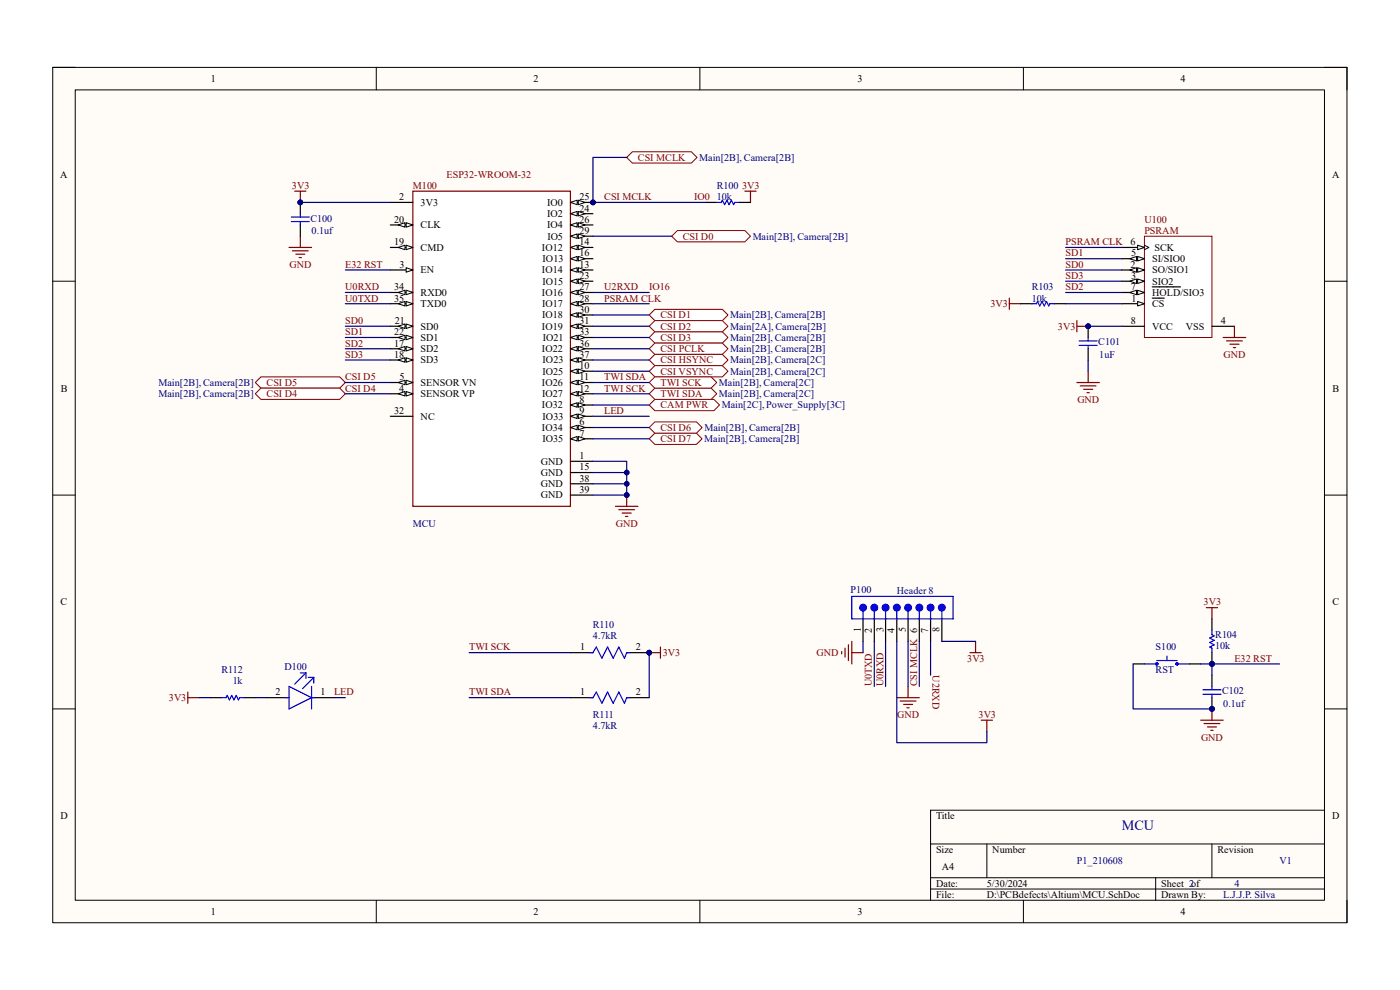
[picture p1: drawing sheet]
<svg xmlns="http://www.w3.org/2000/svg" width="297mm" height="210mm" viewBox="0 0 297 210" stroke-linecap="round" stroke-linejoin="round" font-family="sans-serif">
<path d="M11.2 14.3h274.6v181.4h-274.6z" fill-rule="evenodd" fill="#fffcf8"/>
<path d="M11.2 14.3h274.6v181.4h-274.6z" fill="none" stroke="#000" stroke-width=".21"/>
<path d="M16 19.1h265v171.9h-265z" fill-rule="evenodd" fill="#fffcf8"/>
<g fill="none" stroke="#000" stroke-width=".21">
<path d="M11.2 14.3h4.8M16 19.1h265v171.9h-265zM79.8 14.3v4.8M148.5 14.3v4.8M217.1 14.3v4.8M281 14.3h4.8v4.8M11.2 59.7h4.8M281 59.7h4.8M11.2 105h4.8M281 105h4.8M11.2 150.4h4.8M281 150.4h4.8"/>
<path d="M197.4 179h83.6M209.4 179v7.2M257.1 179v7.2M281 171.9h-83.6v19.1M79.8 191v4.7M148.5 191v4.7M197.4 186.2h83.6M197.4 188.6h83.6M217.1 191v4.7M245.2 186.2v4.8M285.8 191v4.7"/>
</g>
<path d="M242.8 50.1h14.3v21.5h-14.3z" fill-rule="evenodd" fill="#fff"/>
<path d="M242.8 50.1h14.3v21.5h-14.3z" fill="none" stroke="#800000" stroke-width=".21"/>
<path d="M238 64.4h4.8" fill="none" stroke="#000" stroke-width=".25"/>
<path d="M241.4 64l1.4 .4-1.4 .5z" fill="#f8fcff"/>
<path d="M241.4 64l1.4 .4-1.4 .5z" fill="none" stroke="#000" stroke-width=".21"/>
<path d="M238 57.3h4.8M244.5 63.2h2.5" fill="none" stroke="#000" stroke-width=".25"/>
<path d="M241.4 56.8l1.4 .5-1.4 .5z" fill="#f8fcff"/>
<path d="M241.4 56.8l1.4 .5-1.4 .5z" fill="none" stroke="#000" stroke-width=".21"/>
<path d="M239.7 57.3l1.4-.5v1z" fill="#f8fcff"/>
<path d="M239.7 57.3l1.4-.5v1z" fill="none" stroke="#000" stroke-width=".21"/>
<path d="M238 59.7h4.8" fill="none" stroke="#000" stroke-width=".25"/>
<path d="M241.4 59.2l1.4 .5-1.4 .4z" fill="#f8fcff"/>
<path d="M241.4 59.2l1.4 .5-1.4 .4z" fill="none" stroke="#000" stroke-width=".21"/>
<path d="M239.7 59.7l1.4-.5v.9z" fill="#f8fcff"/>
<path d="M239.7 59.7l1.4-.5v.9z" fill="none" stroke="#000" stroke-width=".21"/>
<path d="M238 54.9h4.8M257.1 69.2h4.8" fill="none" stroke="#000" stroke-width=".25"/>
<path d="M241.4 54.4l1.4 .5-1.4 .5z" fill="#f8fcff"/>
<path d="M241.4 54.4l1.4 .5-1.4 .5z" fill="none" stroke="#000" stroke-width=".21"/>
<path d="M239.7 54.9l1.4-.5v1z" fill="#f8fcff"/>
<path d="M239.7 54.9l1.4-.5v1z" fill="none" stroke="#000" stroke-width=".21"/>
<path d="M238 52.5h4.8" fill="none" stroke="#000" stroke-width=".25"/>
<path d="M241.4 52l1.4 .5-1.4 .5z" fill="#f8fcff"/>
<path d="M241.4 52l1.4 .5-1.4 .5zM242.8 52l.9 .5-.9 .5" fill="none" stroke="#000" stroke-width=".21"/>
<path d="M238 62.1h4.8" fill="none" stroke="#000" stroke-width=".25"/>
<path d="M241.4 61.6l1.4 .5-1.4 .4z" fill="#f8fcff"/>
<path d="M241.4 61.6l1.4 .5-1.4 .4z" fill="none" stroke="#000" stroke-width=".21"/>
<path d="M239.7 62.1l1.4-.5v.9z" fill="#f8fcff"/>
<path d="M239.7 62.1l1.4-.5v.9z" fill="none" stroke="#000" stroke-width=".21"/>
<path d="M238 69.2h4.8M244.5 60.9h5.9" fill="none" stroke="#000" stroke-width=".25"/>
<path d="M228.5 68v2.4M228.5 69.2h2.4" fill="none" stroke="#800000" stroke-width=".25"/>
<circle cx="230.8" cy="69.2" r=".48" fill="#000080"/>
<circle cx="230.8" cy="69.2" r=".48" fill="none" stroke="#000080" stroke-width=".21"/>
<g fill="none" stroke="#800000" stroke-width=".25">
<path d="M214.1 63.2v2.4M214.1 64.4h2.4M230.9 78.8v2.4M259.5 71.6h4.8M260.2 72.3h3.4M260.9 73h1.9M261.7 73.7h.4M261.9 69.2v2.4M228.5 81.2h4.7M229.2 81.9h3.3M229.9 82.6h1.9M230.6 83.3h.5"/>
<path d="M255.9 128.9h2.4M257.1 128.9v2.4M254.7 152.8h4.8M255.4 153.5h3.4M256.2 154.2h1.9M256.9 154.9h.5M257.1 150.4v2.4"/>
</g>
<circle cx="257.1" cy="150.4" r=".48" fill="#000080"/>
<circle cx="257.1" cy="150.4" r=".48" fill="none" stroke="#000080" stroke-width=".21"/>
<path d="M39.8 146.8v2.4M39.8 148h2.4" fill="none" stroke="#800000" stroke-width=".25"/>
<circle cx="125.8" cy="42.9" r=".48" fill="#000080"/>
<circle cx="125.8" cy="42.9" r=".48" fill="none" stroke="#000080" stroke-width=".21"/>
<path d="M87.6 40.6h33.4v66.8h-33.4z" fill-rule="evenodd" fill="#fff"/>
<path d="M87.6 40.6h33.4v66.8h-33.4z" fill="none" stroke="#800000" stroke-width=".25"/>
<path d="M82.8 42.9h4.8M82.8 81.1h4.8" fill="none" stroke="#000" stroke-width=".25"/>
<path d="M86.2 80.7l1.4 .4-1.4 .5z" fill="#f8fcff"/>
<path d="M86.2 80.7l1.4 .4-1.4 .5z" fill="none" stroke="#000" stroke-width=".21"/>
<path d="M84.5 81.1l1.4-.4v.9z" fill="#f8fcff"/>
<path d="M84.5 81.1l1.4-.4v.9z" fill="none" stroke="#000" stroke-width=".21"/>
<path d="M82.8 83.5h4.8" fill="none" stroke="#000" stroke-width=".25"/>
<path d="M86.2 83.1l1.4 .4-1.4 .5z" fill="#f8fcff"/>
<path d="M86.2 83.1l1.4 .4-1.4 .5z" fill="none" stroke="#000" stroke-width=".21"/>
<path d="M84.5 83.5l1.4-.4v.9z" fill="#f8fcff"/>
<path d="M84.5 83.5l1.4-.4v.9z" fill="none" stroke="#000" stroke-width=".21"/>
<path d="M121 42.9h4.8" fill="none" stroke="#000" stroke-width=".25"/>
<path d="M121 42.9l1.4-.4v.9z" fill="#f8fcff"/>
<path d="M121 42.9l1.4-.4v.9z" fill="none" stroke="#000" stroke-width=".21"/>
<path d="M122.7 42.5l1.4 .4-1.4 .5z" fill="#f8fcff"/>
<path d="M122.7 42.5l1.4 .4-1.4 .5z" fill="none" stroke="#000" stroke-width=".21"/>
<circle cx="125.8" cy="42.9" r=".48" fill="#000080"/>
<circle cx="125.8" cy="42.9" r=".48" fill="none" stroke="#000080" stroke-width=".21"/>
<path d="M121 45.3h4.8" fill="none" stroke="#000" stroke-width=".25"/>
<path d="M121 45.3l1.4-.4v.9z" fill="#f8fcff"/>
<path d="M121 45.3l1.4-.4v.9z" fill="none" stroke="#000" stroke-width=".21"/>
<path d="M122.7 44.9l1.4 .4-1.4 .5z" fill="#f8fcff"/>
<path d="M122.7 44.9l1.4 .4-1.4 .5z" fill="none" stroke="#000" stroke-width=".21"/>
<path d="M121 47.7h4.8" fill="none" stroke="#000" stroke-width=".25"/>
<path d="M121 47.7l1.4-.5v1z" fill="#f8fcff"/>
<path d="M121 47.7l1.4-.5v1z" fill="none" stroke="#000" stroke-width=".21"/>
<path d="M122.7 47.2l1.4 .5-1.4 .5z" fill="#f8fcff"/>
<path d="M122.7 47.2l1.4 .5-1.4 .5z" fill="none" stroke="#000" stroke-width=".21"/>
<path d="M121 50.1h4.8" fill="none" stroke="#000" stroke-width=".25"/>
<path d="M121 50.1l1.4-.5v1z" fill="#f8fcff"/>
<path d="M121 50.1l1.4-.5v1z" fill="none" stroke="#000" stroke-width=".21"/>
<path d="M122.7 49.6l1.4 .5-1.4 .5z" fill="#f8fcff"/>
<path d="M122.7 49.6l1.4 .5-1.4 .5z" fill="none" stroke="#000" stroke-width=".21"/>
<path d="M121 52.5h4.8" fill="none" stroke="#000" stroke-width=".25"/>
<path d="M121 52.5l1.4-.5v1z" fill="#f8fcff"/>
<path d="M121 52.5l1.4-.5v1z" fill="none" stroke="#000" stroke-width=".21"/>
<path d="M122.7 52l1.4 .5-1.4 .5z" fill="#f8fcff"/>
<path d="M122.7 52l1.4 .5-1.4 .5z" fill="none" stroke="#000" stroke-width=".21"/>
<path d="M121 54.9h4.8" fill="none" stroke="#000" stroke-width=".25"/>
<path d="M121 54.9l1.4-.5v1z" fill="#f8fcff"/>
<path d="M121 54.9l1.4-.5v1z" fill="none" stroke="#000" stroke-width=".21"/>
<path d="M122.7 54.4l1.4 .5-1.4 .5z" fill="#f8fcff"/>
<path d="M122.7 54.4l1.4 .5-1.4 .5z" fill="none" stroke="#000" stroke-width=".21"/>
<path d="M121 57.3h4.8" fill="none" stroke="#000" stroke-width=".25"/>
<path d="M121 57.3l1.4-.5v.9z" fill="#f8fcff"/>
<path d="M121 57.3l1.4-.5v.9z" fill="none" stroke="#000" stroke-width=".21"/>
<path d="M122.7 56.8l1.4 .5-1.4 .4z" fill="#f8fcff"/>
<path d="M122.7 56.8l1.4 .5-1.4 .4z" fill="none" stroke="#000" stroke-width=".21"/>
<path d="M121 59.7h4.8" fill="none" stroke="#000" stroke-width=".25"/>
<path d="M121 59.7l1.4-.5v.9z" fill="#f8fcff"/>
<path d="M121 59.7l1.4-.5v.9z" fill="none" stroke="#000" stroke-width=".21"/>
<path d="M122.7 59.2l1.4 .5-1.4 .4z" fill="#f8fcff"/>
<path d="M122.7 59.2l1.4 .5-1.4 .4z" fill="none" stroke="#000" stroke-width=".21"/>
<path d="M121 62h4.8" fill="none" stroke="#000" stroke-width=".25"/>
<path d="M121 62l1.4-.4v.9z" fill="#f8fcff"/>
<path d="M121 62l1.4-.4v.9z" fill="none" stroke="#000" stroke-width=".21"/>
<path d="M122.7 61.6l1.4 .4-1.4 .5z" fill="#f8fcff"/>
<path d="M122.7 61.6l1.4 .4-1.4 .5z" fill="none" stroke="#000" stroke-width=".21"/>
<path d="M121 64.4h4.8" fill="none" stroke="#000" stroke-width=".25"/>
<path d="M121 64.4l1.4-.4v.9z" fill="#f8fcff"/>
<path d="M121 64.4l1.4-.4v.9z" fill="none" stroke="#000" stroke-width=".21"/>
<path d="M122.7 64l1.4 .4-1.4 .5z" fill="#f8fcff"/>
<path d="M122.7 64l1.4 .4-1.4 .5z" fill="none" stroke="#000" stroke-width=".21"/>
<path d="M121 66.8h4.8" fill="none" stroke="#000" stroke-width=".25"/>
<path d="M121 66.8l1.4-.5v1z" fill="#f8fcff"/>
<path d="M121 66.8l1.4-.5v1z" fill="none" stroke="#000" stroke-width=".21"/>
<path d="M122.7 66.3l1.4 .5-1.4 .5z" fill="#f8fcff"/>
<path d="M122.7 66.3l1.4 .5-1.4 .5z" fill="none" stroke="#000" stroke-width=".21"/>
<path d="M121 69.2h4.8" fill="none" stroke="#000" stroke-width=".25"/>
<path d="M121 69.2l1.4-.5v1z" fill="#f8fcff"/>
<path d="M121 69.2l1.4-.5v1z" fill="none" stroke="#000" stroke-width=".21"/>
<path d="M122.7 68.7l1.4 .5-1.4 .5z" fill="#f8fcff"/>
<path d="M122.7 68.7l1.4 .5-1.4 .5z" fill="none" stroke="#000" stroke-width=".21"/>
<path d="M121 71.6h4.8" fill="none" stroke="#000" stroke-width=".25"/>
<path d="M121 71.6l1.4-.5v1z" fill="#f8fcff"/>
<path d="M121 71.6l1.4-.5v1z" fill="none" stroke="#000" stroke-width=".21"/>
<path d="M122.7 71.1l1.4 .5-1.4 .5z" fill="#f8fcff"/>
<path d="M122.7 71.1l1.4 .5-1.4 .5z" fill="none" stroke="#000" stroke-width=".21"/>
<path d="M121 74h4.8" fill="none" stroke="#000" stroke-width=".25"/>
<path d="M121 74l1.4-.5v1z" fill="#f8fcff"/>
<path d="M121 74l1.4-.5v1z" fill="none" stroke="#000" stroke-width=".21"/>
<path d="M122.7 73.5l1.4 .5-1.4 .5z" fill="#f8fcff"/>
<path d="M122.7 73.5l1.4 .5-1.4 .5z" fill="none" stroke="#000" stroke-width=".21"/>
<path d="M121 76.4h4.8" fill="none" stroke="#000" stroke-width=".25"/>
<path d="M121 76.4l1.4-.5v.9z" fill="#f8fcff"/>
<path d="M121 76.4l1.4-.5v.9z" fill="none" stroke="#000" stroke-width=".21"/>
<path d="M122.7 75.9l1.4 .5-1.4 .4z" fill="#f8fcff"/>
<path d="M122.7 75.9l1.4 .5-1.4 .4z" fill="none" stroke="#000" stroke-width=".21"/>
<path d="M121 78.8h4.8" fill="none" stroke="#000" stroke-width=".25"/>
<path d="M121 78.8l1.4-.5v.9z" fill="#f8fcff"/>
<path d="M121 78.8l1.4-.5v.9z" fill="none" stroke="#000" stroke-width=".21"/>
<path d="M122.7 78.3l1.4 .5-1.4 .4z" fill="#f8fcff"/>
<path d="M122.7 78.3l1.4 .5-1.4 .4z" fill="none" stroke="#000" stroke-width=".21"/>
<path d="M121 81.1h4.8" fill="none" stroke="#000" stroke-width=".25"/>
<path d="M121 81.1l1.4-.4v.9z" fill="#f8fcff"/>
<path d="M121 81.1l1.4-.4v.9z" fill="none" stroke="#000" stroke-width=".21"/>
<path d="M122.7 80.7l1.4 .4-1.4 .5z" fill="#f8fcff"/>
<path d="M122.7 80.7l1.4 .4-1.4 .5z" fill="none" stroke="#000" stroke-width=".21"/>
<path d="M121 83.5h4.8" fill="none" stroke="#000" stroke-width=".25"/>
<path d="M121 83.5l1.4-.4v.9z" fill="#f8fcff"/>
<path d="M121 83.5l1.4-.4v.9z" fill="none" stroke="#000" stroke-width=".21"/>
<path d="M122.7 83.1l1.4 .4-1.4 .5z" fill="#f8fcff"/>
<path d="M122.7 83.1l1.4 .4-1.4 .5z" fill="none" stroke="#000" stroke-width=".21"/>
<path d="M121 85.9h4.8" fill="none" stroke="#000" stroke-width=".25"/>
<path d="M121 85.9l1.4-.5v1z" fill="#f8fcff"/>
<path d="M121 85.9l1.4-.5v1z" fill="none" stroke="#000" stroke-width=".21"/>
<path d="M122.7 85.4l1.4 .5-1.4 .5z" fill="#f8fcff"/>
<path d="M122.7 85.4l1.4 .5-1.4 .5z" fill="none" stroke="#000" stroke-width=".21"/>
<path d="M121 88.3h4.8" fill="none" stroke="#000" stroke-width=".25"/>
<path d="M121 88.3l1.4-.5v1z" fill="#f8fcff"/>
<path d="M121 88.3l1.4-.5v1z" fill="none" stroke="#000" stroke-width=".21"/>
<path d="M122.7 87.8l1.4 .5-1.4 .5z" fill="#f8fcff"/>
<path d="M122.7 87.8l1.4 .5-1.4 .5z" fill="none" stroke="#000" stroke-width=".21"/>
<path d="M121 90.7h4.8" fill="none" stroke="#000" stroke-width=".25"/>
<path d="M121 90.7l1.4-.5v1z" fill="#f8fcff"/>
<path d="M121 90.7l1.4-.5v1z" fill="none" stroke="#000" stroke-width=".21"/>
<path d="M122.7 90.2l1.4 .5-1.4 .5z" fill="#f8fcff"/>
<path d="M122.7 90.2l1.4 .5-1.4 .5z" fill="none" stroke="#000" stroke-width=".21"/>
<path d="M121 93.1h4.8" fill="none" stroke="#000" stroke-width=".25"/>
<path d="M121 93.1l1.4-.5v1z" fill="#f8fcff"/>
<path d="M121 93.1l1.4-.5v1z" fill="none" stroke="#000" stroke-width=".21"/>
<path d="M122.7 92.6l1.4 .5-1.4 .5z" fill="#f8fcff"/>
<path d="M122.7 92.6l1.4 .5-1.4 .5z" fill="none" stroke="#000" stroke-width=".21"/>
<path d="M82.8 47.7h4.8" fill="none" stroke="#000" stroke-width=".25"/>
<path d="M86.2 47.2l1.4 .5-1.4 .5z" fill="#f8fcff"/>
<path d="M86.2 47.2l1.4 .5-1.4 .5z" fill="none" stroke="#000" stroke-width=".21"/>
<path d="M84.5 47.7l1.4-.5v1z" fill="#f8fcff"/>
<path d="M84.5 47.7l1.4-.5v1z" fill="none" stroke="#000" stroke-width=".21"/>
<path d="M82.8 52.5h4.8" fill="none" stroke="#000" stroke-width=".25"/>
<path d="M86.2 52l1.4 .5-1.4 .5z" fill="#f8fcff"/>
<path d="M86.2 52l1.4 .5-1.4 .5z" fill="none" stroke="#000" stroke-width=".21"/>
<path d="M84.5 52.5l1.4-.5v1z" fill="#f8fcff"/>
<path d="M84.5 52.5l1.4-.5v1z" fill="none" stroke="#000" stroke-width=".21"/>
<path d="M82.8 57.3h4.8" fill="none" stroke="#000" stroke-width=".25"/>
<path d="M86.2 56.8l1.4 .5-1.4 .4z" fill="#f8fcff"/>
<path d="M86.2 56.8l1.4 .5-1.4 .4z" fill="none" stroke="#000" stroke-width=".21"/>
<path d="M82.8 62h4.8M82.8 88.3h4.8" fill="none" stroke="#000" stroke-width=".25"/>
<path d="M86.2 61.6l1.4 .4-1.4 .5z" fill="#f8fcff"/>
<path d="M86.2 61.6l1.4 .4-1.4 .5z" fill="none" stroke="#000" stroke-width=".21"/>
<path d="M84.5 62l1.4-.4v.9z" fill="#f8fcff"/>
<path d="M84.5 62l1.4-.4v.9z" fill="none" stroke="#000" stroke-width=".21"/>
<path d="M82.8 64.4h4.8" fill="none" stroke="#000" stroke-width=".25"/>
<path d="M86.2 64l1.4 .4-1.4 .5z" fill="#f8fcff"/>
<path d="M86.2 64l1.4 .4-1.4 .5z" fill="none" stroke="#000" stroke-width=".21"/>
<path d="M84.5 64.4l1.4-.4v.9z" fill="#f8fcff"/>
<path d="M84.5 64.4l1.4-.4v.9z" fill="none" stroke="#000" stroke-width=".21"/>
<path d="M82.8 69.2h4.8" fill="none" stroke="#000" stroke-width=".25"/>
<path d="M86.2 68.7l1.4 .5-1.4 .5z" fill="#f8fcff"/>
<path d="M86.2 68.7l1.4 .5-1.4 .5z" fill="none" stroke="#000" stroke-width=".21"/>
<path d="M84.5 69.2l1.4-.5v1z" fill="#f8fcff"/>
<path d="M84.5 69.2l1.4-.5v1z" fill="none" stroke="#000" stroke-width=".21"/>
<path d="M82.8 71.6h4.8" fill="none" stroke="#000" stroke-width=".25"/>
<path d="M86.2 71.1l1.4 .5-1.4 .5z" fill="#f8fcff"/>
<path d="M86.2 71.1l1.4 .5-1.4 .5z" fill="none" stroke="#000" stroke-width=".21"/>
<path d="M84.5 71.6l1.4-.5v1z" fill="#f8fcff"/>
<path d="M84.5 71.6l1.4-.5v1z" fill="none" stroke="#000" stroke-width=".21"/>
<path d="M82.8 74h4.8" fill="none" stroke="#000" stroke-width=".25"/>
<path d="M86.2 73.5l1.4 .5-1.4 .5z" fill="#f8fcff"/>
<path d="M86.2 73.5l1.4 .5-1.4 .5z" fill="none" stroke="#000" stroke-width=".21"/>
<path d="M84.5 74l1.4-.5v1z" fill="#f8fcff"/>
<path d="M84.5 74l1.4-.5v1z" fill="none" stroke="#000" stroke-width=".21"/>
<path d="M82.8 76.4h4.8" fill="none" stroke="#000" stroke-width=".25"/>
<path d="M86.2 75.9l1.4 .5-1.4 .4z" fill="#f8fcff"/>
<path d="M86.2 75.9l1.4 .5-1.4 .4z" fill="none" stroke="#000" stroke-width=".21"/>
<path d="M84.5 76.4l1.4-.5v.9z" fill="#f8fcff"/>
<path d="M84.5 76.4l1.4-.5v.9z" fill="none" stroke="#000" stroke-width=".21"/>
<path d="M121 97.9h4.8M121 100.2h4.8M121 102.6h4.8M121 105h4.8" fill="none" stroke="#000" stroke-width=".25"/>
<path d="M130.6 107.4h4.7M131.3 108.1h3.3M132 108.8h1.9M132.7 109.6h.5M133 105v2.4" fill="none" stroke="#800000" stroke-width=".25"/>
<circle cx="133" cy="105" r=".48" fill="#000080"/>
<circle cx="133" cy="105" r=".48" fill="none" stroke="#000080" stroke-width=".21"/>
<path d="M62.5 40.6h2.4M63.7 40.6v2.3" fill="none" stroke="#800000" stroke-width=".25"/>
<circle cx="63.7" cy="42.9" r=".48" fill="#000080"/>
<circle cx="63.7" cy="42.9" r=".48" fill="none" stroke="#000080" stroke-width=".21"/>
<path d="M61.3 52.5h4.8M62 53.2h3.4M62.8 53.9h1.9M63.5 54.6h.4M63.7 50.1v2.4M158 40.6h2.4M159.2 40.6v2.3" fill="none" stroke="#800000" stroke-width=".25"/>
<path d="M183.1 131.3v4.8M185.5 131.3v4.8" fill="none" stroke="#000" stroke-width=".25"/>
<path d="M185.5 129.6v1.7" fill="none" stroke="#00f" stroke-width=".25"/>
<circle cx="185.5" cy="128.9" r=".72" fill="#00f"/>
<g fill="none" stroke="#00f" stroke-width=".25">
<path d="M183.1 129.6v1.7M187.9 129.6v1.7"/>
<circle cx="185.5" cy="128.9" r=".72"/>
</g>
<path d="M187.9 131.3v4.8" fill="none" stroke="#000" stroke-width=".25"/>
<circle cx="187.9" cy="128.9" r=".72" fill="#00f"/>
<g fill="none" stroke="#00f" stroke-width=".25">
<path d="M190.3 129.6v1.7"/>
<circle cx="187.9" cy="128.9" r=".72"/>
</g>
<path d="M190.3 131.3v4.8" fill="none" stroke="#000" stroke-width=".25"/>
<circle cx="190.3" cy="128.9" r=".72" fill="#00f"/>
<g fill="none" stroke="#00f" stroke-width=".25">
<path d="M192.6 129.6v1.7"/>
<circle cx="190.3" cy="128.9" r=".72"/>
</g>
<path d="M192.6 131.3v4.8" fill="none" stroke="#000" stroke-width=".25"/>
<circle cx="192.6" cy="128.9" r=".72" fill="#00f"/>
<g fill="none" stroke="#00f" stroke-width=".25">
<path d="M195 129.6v1.7"/>
<circle cx="192.6" cy="128.9" r=".72"/>
</g>
<path d="M195 131.3v4.8" fill="none" stroke="#000" stroke-width=".25"/>
<circle cx="195" cy="128.9" r=".72" fill="#00f"/>
<g fill="none" stroke="#00f" stroke-width=".25">
<path d="M197.4 129.6v1.7"/>
<circle cx="195" cy="128.9" r=".72"/>
</g>
<path d="M197.4 131.3v4.8" fill="none" stroke="#000" stroke-width=".25"/>
<circle cx="197.4" cy="128.9" r=".72" fill="#00f"/>
<g fill="none" stroke="#00f" stroke-width=".25">
<path d="M199.8 129.6v1.7"/>
<circle cx="197.4" cy="128.9" r=".72"/>
</g>
<path d="M199.8 131.3v4.8" fill="none" stroke="#000" stroke-width=".25"/>
<circle cx="199.8" cy="128.9" r=".72" fill="#00f"/>
<g fill="none" stroke="#00f" stroke-width=".25">
<path d="M180.7 126.5h21.5v4.8h-21.5z"/>
<circle cx="199.8" cy="128.9" r=".72"/>
</g>
<circle cx="183.1" cy="128.9" r=".72" fill="#00f"/>
<circle cx="183.1" cy="128.9" r=".72" fill="none" stroke="#00f" stroke-width=".25"/>
<g fill="none" stroke="#800000" stroke-width=".25">
<path d="M178.6 138.2v.5M179.3 137.5v1.9M180 136.8v3.3M180.7 136.1v4.7M180.7 138.5h2.4M205.8 138.5h2.4M207 136.1v2.4M190.3 148h4.7M191 148.7h3.3M191.7 149.4h1.9M192.4 150.1h.5M192.6 145.6v2.4"/>
<path d="M208.2 152.8h2.4M209.4 152.8v2.4"/>
</g>
<path d="M54.2 81.1l1.2-1.1h16.7l1.2 1.1-1.2 1.2h-16.7z" fill-rule="evenodd" fill="#fff"/>
<path d="M54.2 81.1l1.2-1.1h16.7l1.2 1.1-1.2 1.2h-16.7z" fill="none" stroke="#800000" stroke-width=".21"/>
<path d="M54.2 83.5l1.2-1.2h16.7l1.2 1.2-1.2 1.2h-16.7z" fill-rule="evenodd" fill="#fff"/>
<path d="M54.2 83.5l1.2-1.2h16.7l1.2 1.2-1.2 1.2h-16.7z" fill="none" stroke="#800000" stroke-width=".21"/>
<path d="M137.7 66.8l1.2-1.2h14.3l1.2 1.2-1.2 1.2h-14.3z" fill-rule="evenodd" fill="#fff"/>
<path d="M137.7 66.8l1.2-1.2h14.3l1.2 1.2-1.2 1.2h-14.3z" fill="none" stroke="#800000" stroke-width=".21"/>
<path d="M138.9 68h14.3l1.2 1.2-1.2 1.2h-14.3l-1.2-1.2z" fill-rule="evenodd" fill="#fff"/>
<path d="M138.9 68h14.3l1.2 1.2-1.2 1.2h-14.3l-1.2-1.2z" fill="none" stroke="#800000" stroke-width=".21"/>
<path d="M138.9 70.4h14.3l1.2 1.2-1.2 1.2h-14.3l-1.2-1.2z" fill-rule="evenodd" fill="#fff"/>
<path d="M138.9 70.4h14.3l1.2 1.2-1.2 1.2h-14.3l-1.2-1.2z" fill="none" stroke="#800000" stroke-width=".21"/>
<path d="M138.9 72.8h14.3l1.2 1.2-1.2 1.2h-14.3l-1.2-1.2z" fill-rule="evenodd" fill="#fff"/>
<path d="M138.9 72.8h14.3l1.2 1.2-1.2 1.2h-14.3l-1.2-1.2z" fill="none" stroke="#800000" stroke-width=".21"/>
<path d="M137.7 76.4l1.2-1.2h14.3l1.2 1.2-1.2 1.2h-14.3z" fill-rule="evenodd" fill="#fff"/>
<path d="M137.7 76.4l1.2-1.2h14.3l1.2 1.2-1.2 1.2h-14.3z" fill="none" stroke="#800000" stroke-width=".21"/>
<path d="M137.7 78.8l1.2-1.2h14.3l1.2 1.2-1.2 1.2h-14.3z" fill-rule="evenodd" fill="#fff"/>
<path d="M137.7 78.8l1.2-1.2h14.3l1.2 1.2-1.2 1.2h-14.3z" fill="none" stroke="#800000" stroke-width=".21"/>
<path d="M138.9 91.9h8.8l1.2 1.2-1.2 1.2h-8.8l-1.2-1.2z" fill-rule="evenodd" fill="#fff"/>
<path d="M138.9 91.9h8.8l1.2 1.2-1.2 1.2h-8.8l-1.2-1.2z" fill="none" stroke="#800000" stroke-width=".21"/>
<path d="M137.7 90.7l1.2-1.2h8.9l1.1 1.2-1.1 1.2h-8.9z" fill-rule="evenodd" fill="#fff"/>
<path d="M137.7 90.7l1.2-1.2h8.9l1.1 1.2-1.1 1.2h-8.9z" fill="none" stroke="#800000" stroke-width=".21"/>
<path d="M138.9 84.7h12.6l1.1 1.2-1.1 1.2h-12.6l-1.2-1.2z" fill-rule="evenodd" fill="#fff"/>
<path d="M138.9 84.7h12.6l1.1 1.2-1.1 1.2h-12.6l-1.2-1.2z" fill="none" stroke="#800000" stroke-width=".21"/>
<path d="M134.1 32.2h12.6l1.2 1.2-1.2 1.2h-12.6l-1.1-1.2z" fill-rule="evenodd" fill="#fff"/>
<path d="M134.1 32.2h12.6l1.2 1.2-1.2 1.2h-12.6l-1.1-1.2z" fill="none" stroke="#800000" stroke-width=".21"/>
<path d="M142.5 50.1l1.2-1.2h14.3l1.2 1.2-1.2 1.2h-14.3z" fill-rule="evenodd" fill="#fff"/>
<path d="M142.5 50.1l1.2-1.2h14.3l1.2 1.2-1.2 1.2h-14.3z" fill="none" stroke="#800000" stroke-width=".21"/>
<path d="M138.9 82.3h12l1.2 1.2-1.2 1.2h-12l-1.2-1.2z" fill-rule="evenodd" fill="#fff"/>
<path d="M138.9 82.3h12l1.2 1.2-1.2 1.2h-12l-1.2-1.2z" fill="none" stroke="#800000" stroke-width=".21"/>
<path d="M137.7 138.5h2.4M140.1 137.3v2.3" fill="none" stroke="#800000" stroke-width=".25"/>
<circle cx="137.7" cy="138.4" r=".48" fill="#000080"/>
<circle cx="137.7" cy="138.4" r=".48" fill="none" stroke="#000080" stroke-width=".21"/>
<path d="M138.9 80h12l1.2 1.1-1.2 1.2h-12l-1.2-1.2z" fill-rule="evenodd" fill="#fff"/>
<path d="M138.9 80h12l1.2 1.1-1.2 1.2h-12l-1.2-1.2z" fill="none" stroke="#800000" stroke-width=".21"/>
<path d="M149.7 42.9h2.4M156.8 42.9h2.4" fill="none" stroke="#000" stroke-width=".25"/>
<path d="M152.1 42.9h.9l.2-.4 .5 .9 .5-.9 .5 .9 .5-.9 .4 .9 .3-.5h.9" fill="none" stroke="#00f" stroke-width=".25"/>
<circle cx="137.7" cy="138.4" r=".48" fill="#000080"/>
<circle cx="137.7" cy="138.4" r=".48" fill="none" stroke="#000080" stroke-width=".21"/>
<path d="M121 138.5h4.8M133 138.5h4.7" fill="none" stroke="#000" stroke-width=".25"/>
<circle cx="137.7" cy="138.4" r=".48" fill="#000080"/>
<circle cx="137.7" cy="138.4" r=".48" fill="none" stroke="#000080" stroke-width=".21"/>
<path d="M125.1 138.5h.7l.7-1.2 1.2 2.3 1.2-2.3 1.2 2.3 1.2-2.3 1.2 2.3 .5-1.1h.7M47 148h1l.2-.5 .5 1 .4-1 .5 1 .5-1 .5 1 .2-.5h1M125.1 148h.7l.7-1.2 1.2 2.4 1.2-2.4 1.2 2.4 1.2-2.4 1.2 2.4 .5-1.2h.7" fill="none" stroke="#00f" stroke-width=".25"/>
<path d="M44.6 148h2.4M51.8 148h2.4M121 148h4.8M133 148h4.7" fill="none" stroke="#000" stroke-width=".25"/>
<circle cx="257.1" cy="140.8" r=".48" fill="#000080"/>
<circle cx="257.1" cy="140.8" r=".48" fill="none" stroke="#000080" stroke-width=".21"/>
<path d="M257.1 131.3v2.4M257.1 138.5v2.3" fill="none" stroke="#000" stroke-width=".25"/>
<circle cx="257.1" cy="140.8" r=".48" fill="#000080"/>
<circle cx="257.1" cy="140.8" r=".48" fill="none" stroke="#000080" stroke-width=".21"/>
<path d="M218.9 64.4h1l.2-.4 .5 .9 .5-.9 .4 .9 .5-.9 .5 .9 .2-.5h1M257.1 133.7v.9l.5 .3-1 .5 1 .4-1 .5 1 .5-1 .5 .5 .2v1M60.6 148h.7M61.3 145.6l4.8 2.4-4.8 2.4zM63.7 142.7h1.2M64.9 142.7l-2.4 2.4M64.9 142.7v1.2M65.4 143.7h1.2M66.1 145.6v4.8M66.1 148h.7M66.6 143.7l-2.4 2.4M66.6 143.7v1.2" fill="none" stroke="#00f" stroke-width=".25"/>
<path d="M216.5 64.4h2.4M223.7 64.4h2.4M56.6 148h4.7M66.1 148h4.8" fill="none" stroke="#000" stroke-width=".25"/>
<circle cx="63.7" cy="42.9" r=".48" fill="#000080"/>
<circle cx="63.7" cy="42.9" r=".48" fill="none" stroke="#000080" stroke-width=".21"/>
<path d="M63.7 42.9v2.4M63.7 47.7v2.4" fill="none" stroke="#000" stroke-width=".25"/>
<circle cx="63.7" cy="42.9" r=".48" fill="#000080"/>
<circle cx="63.7" cy="42.9" r=".48" fill="none" stroke="#000080" stroke-width=".21"/>
<path d="M61.8 46h3.8M61.8 47h3.8M63.7 45.3v.7M63.7 47v.7" fill="none" stroke="#00f" stroke-width=".25"/>
<circle cx="230.8" cy="69.2" r=".48" fill="#000080"/>
<circle cx="230.8" cy="69.2" r=".48" fill="none" stroke="#000080" stroke-width=".21"/>
<path d="M230.9 69.2v2.4M230.9 74v2.4" fill="none" stroke="#000" stroke-width=".25"/>
<circle cx="230.8" cy="69.2" r=".48" fill="#000080"/>
<circle cx="230.8" cy="69.2" r=".48" fill="none" stroke="#000080" stroke-width=".21"/>
<path d="M228.9 72.3h3.9M228.9 73.3h3.9M230.9 71.6v.7M230.9 73.3v.7" fill="none" stroke="#00f" stroke-width=".25"/>
<circle cx="257.1" cy="150.4" r=".48" fill="#000080"/>
<circle cx="257.1" cy="150.4" r=".48" fill="none" stroke="#000080" stroke-width=".21"/>
<path d="M257.1 148v2.4" fill="none" stroke="#000" stroke-width=".25"/>
<circle cx="257.1" cy="150.4" r=".48" fill="#000080"/>
<circle cx="257.1" cy="150.4" r=".48" fill="none" stroke="#000080" stroke-width=".21"/>
<path d="M240.4 140.8h2.4M252.3 140.8h2.4M257.1 143.2v2.4" fill="none" stroke="#000" stroke-width=".25"/>
<g fill="none" stroke="#00f" stroke-width=".25">
<path d="M247.6 139.2v.9M242.8 140.8h2.4M245.4 140.1h4.3M249.9 140.8h2.4M255.2 146.3h3.8M255.2 147.3h3.8M257.1 145.6v.7M257.1 147.3v.7"/>
<circle cx="245.4" cy="140.8" r=".24"/>
<circle cx="249.7" cy="140.8" r=".24"/>
</g>
<path d="M226.1 52.5h11.9M226.1 54.9h11.9M226.1 57.3h11.9M226.1 59.7h11.9M226.1 62.1h11.9M257.1 140.8h14.3" fill="none" stroke="#000080" stroke-width=".25"/>
<circle cx="257.1" cy="140.8" r=".48" fill="#000080"/>
<circle cx="257.1" cy="140.8" r=".48" fill="none" stroke="#000080" stroke-width=".21"/>
<path d="M125.8 100.2h7.2" fill="none" stroke="#000080" stroke-width=".25"/>
<circle cx="133" cy="100.2" r=".48" fill="#000080"/>
<circle cx="133" cy="100.2" r=".48" fill="none" stroke="#000080" stroke-width=".21"/>
<path d="M125.8 102.6h7.2" fill="none" stroke="#000080" stroke-width=".25"/>
<circle cx="133" cy="102.6" r=".48" fill="#000080"/>
<circle cx="133" cy="102.6" r=".48" fill="none" stroke="#000080" stroke-width=".21"/>
<path d="M125.8 105h7.2" fill="none" stroke="#000080" stroke-width=".25"/>
<circle cx="133" cy="105" r=".48" fill="#000080"/>
<circle cx="133" cy="105" r=".48" fill="none" stroke="#000080" stroke-width=".21"/>
<path d="M63.7 42.9h19.1" fill="none" stroke="#000080" stroke-width=".25"/>
<circle cx="63.7" cy="42.9" r=".48" fill="#000080"/>
<circle cx="63.7" cy="42.9" r=".48" fill="none" stroke="#000080" stroke-width=".21"/>
<g fill="none" stroke="#000080" stroke-width=".25">
<path d="M73.3 57.3h9.5M125.8 50.1h16.7M125.8 42.9h23.9M73.3 62h9.5M73.3 64.4h9.5M73.3 69.2h9.5M73.3 71.6h9.5M73.3 74h9.5M73.3 76.4h9.5M125.8 62h11.9M125.8 64.4h11.9M125.8 69.2h11.9"/>
<path d="M125.8 71.6h11.9M125.8 74h11.9M125.8 76.4h11.9M125.8 66.8h11.9M125.8 78.8h11.9M73.3 81.1h9.5M73.3 83.5h9.5M125.8 81.1h11.9M125.8 83.5h11.9M125.8 85.9h11.9M125.8 88.3h11.9M125.8 90.7h11.9"/>
<path d="M125.8 93.1h11.9M183.1 136.1v2.4M185.5 136.1v9.5M187.9 136.1v9.5M192.6 136.1v9.5M195 136.1v9.5"/>
</g>
<circle cx="125.8" cy="42.9" r=".48" fill="#000080"/>
<circle cx="125.8" cy="42.9" r=".48" fill="none" stroke="#000080" stroke-width=".21"/>
<path d="M133 33.4h-7.2v9.5" fill="none" stroke="#000080" stroke-width=".25"/>
<circle cx="125.8" cy="42.9" r=".48" fill="#000080"/>
<circle cx="125.8" cy="42.9" r=".48" fill="none" stroke="#000080" stroke-width=".21"/>
<path d="M99.5 138.5h21.5M42.2 148h2.4M99.5 148h21.5M240.4 140.8v9.6h16.7" fill="none" stroke="#000080" stroke-width=".25"/>
<circle cx="257.1" cy="150.4" r=".48" fill="#000080"/>
<circle cx="257.1" cy="150.4" r=".48" fill="none" stroke="#000080" stroke-width=".21"/>
<path d="M254.7 140.8h2.4" fill="none" stroke="#000080" stroke-width=".25"/>
<circle cx="257.1" cy="140.8" r=".48" fill="#000080"/>
<circle cx="257.1" cy="140.8" r=".48" fill="none" stroke="#000080" stroke-width=".21"/>
<path d="M137.7 138.5v9.5M197.4 136.1v7.1M54.2 148h2.4M70.9 148h2.4" fill="none" stroke="#000080" stroke-width=".25"/>
<circle cx="137.7" cy="138.4" r=".48" fill="#000080"/>
<circle cx="137.7" cy="138.4" r=".48" fill="none" stroke="#000080" stroke-width=".21"/>
<path d="M230.9 69.2h7.1" fill="none" stroke="#000080" stroke-width=".25"/>
<circle cx="230.8" cy="69.2" r=".48" fill="#000080"/>
<circle cx="230.8" cy="69.2" r=".48" fill="none" stroke="#000080" stroke-width=".21"/>
<path d="M226.1 64.4h11.9M190.3 136.1v21.5h19.1v-2.4M199.8 136.1h7.2M257.1 140.8v2.4" fill="none" stroke="#000080" stroke-width=".25"/>
<circle cx="257.1" cy="140.8" r=".48" fill="#000080"/>
<circle cx="257.1" cy="140.8" r=".48" fill="none" stroke="#000080" stroke-width=".21"/>
<path d="M230.9 76.4v2.4M125.8 97.9h7.2v7.1" fill="none" stroke="#000080" stroke-width=".25"/>
<circle cx="133" cy="100.2" r=".48" fill="#000080"/>
<circle cx="133" cy="100.2" r=".48" fill="none" stroke="#000080" stroke-width=".21"/>
<circle cx="133" cy="102.6" r=".48" fill="#000080"/>
<circle cx="133" cy="102.6" r=".48" fill="none" stroke="#000080" stroke-width=".21"/>
<circle cx="133" cy="105" r=".48" fill="#000080"/>
<circle cx="133" cy="105" r=".48" fill="none" stroke="#000080" stroke-width=".21"/>
<text font-size="3" fill="#000080" x="238" y="176">MCU</text>
<g font-size="2.2">
<text x="44.7" y="17.4">1</text>
<text x="113.2" y="17.4">2</text>
<text x="181.9" y="17.4">3</text>
<text x="250.4" y="17.4">4</text>
<text x="12.8" y="37.7">A</text>
<text x="282.6" y="37.7">A</text>
<text x="83.6" y="47.2">20</text>
<text x="84.7" y="42.5">2</text>
<text x="89.2" y="43.7">3V3</text>
<text x="116.1" y="43.7">IO0</text>
<text x="116.1" y="46.1">IO2</text>
<text x="122.9" y="42.5">25</text>
<text x="122.9" y="44.9">24</text>
<text x="122.9" y="47.2">26</text>
<text x="83.6" y="52">19</text>
<text x="89.2" y="48.4">CLK</text>
<text x="89.2" y="53.2">CMD</text>
<text x="115" y="53.2">IO12</text>
<text x="116.1" y="48.4">IO4</text>
<text x="116.1" y="50.8">IO5</text>
<text x="122.9" y="49.7">29</text>
<text x="122.9" y="52">14</text>
<text x="239.9" y="52">6</text>
<text x="244.9" y="53.2">SCK</text>
<text x="84.8" y="56.8">3</text>
<text x="89.2" y="58">EN</text>
<text x="115" y="58">IO14</text>
<text x="115.1" y="55.6">IO13</text>
<text x="122.9" y="54.4">16</text>
<text x="122.9" y="56.8">13</text>
<text x="122.9" y="59.2">23</text>
<text x="239.9" y="56.8">2</text>
<text x="239.9" y="54.4">5</text>
<text x="240" y="59.2">3</text>
<text x="244.4" y="58">SO/SIO1</text>
<text x="244.4" y="55.6">SI/SIO0</text>
<text x="83.6" y="61.6">34</text>
<text x="83.7" y="64">35</text>
<text x="89.2" y="62.8">RXD0</text>
<text x="89.2" y="65.2">TXD0</text>
<text x="115" y="62.8">IO16</text>
<text x="115" y="65.2">IO17</text>
<text x="115.1" y="60.4">IO15</text>
<text x="122.9" y="61.6">27</text>
<text x="122.9" y="64">28</text>
<text x="239.9" y="61.6">7</text>
<text x="240" y="64">1</text>
<text x="244.4" y="65.2">CS</text>
<text x="244.4" y="60.4">SIO2</text>
<text x="244.4" y="62.8">HOLD/SIO3</text>
<text x="83.6" y="71.1">22</text>
<text x="83.8" y="68.7">21</text>
<text x="89.2" y="69.9">SD0</text>
<text x="115" y="69.9">IO19</text>
<text x="115" y="67.6">IO18</text>
<text x="122.9" y="66.3">30</text>
<text x="122.9" y="68.7">31</text>
<text x="122.9" y="71.1">33</text>
<text x="239.9" y="68.7">8</text>
<text x="244.4" y="69.9">VCC</text>
<text x="251.6" y="69.9">VSS</text>
<text x="259" y="68.7">4</text>
<text x="83.6" y="73.5">17</text>
<text x="83.7" y="75.9">18</text>
<text x="89.2" y="72.3">SD1</text>
<text x="89.2" y="74.7">SD2</text>
<text x="89.2" y="77.1">SD3</text>
<text x="115" y="74.7">IO22</text>
<text x="115.1" y="77.1">IO23</text>
<text x="115.1" y="72.3">IO21</text>
<text x="122.9" y="73.5">36</text>
<text x="122.9" y="75.9">37</text>
<text x="12.9" y="83.1">B</text>
<text x="84.7" y="83.1">4</text>
<text x="84.8" y="80.7">5</text>
<text x="89.2" y="81.9">SENSOR VN</text>
<text x="115" y="81.9">IO26</text>
<text x="115.1" y="79.5">IO25</text>
<text x="122.9" y="78.3">10</text>
<text x="122.9" y="80.7">11</text>
<text x="122.9" y="83.1">12</text>
<text x="282.7" y="83.1">B</text>
<text x="83.6" y="87.8">32</text>
<text x="89.2" y="84.2">SENSOR VP</text>
<text x="89.2" y="89">NC</text>
<text x="115" y="86.7">IO32</text>
<text x="115" y="84.2">IO27</text>
<text x="115.1" y="89">IO33</text>
<text x="122.9" y="85.5">8</text>
<text x="122.9" y="87.8">9</text>
<text x="115" y="91.4">IO34</text>
<text x="115.1" y="93.8">IO35</text>
<text x="122.9" y="90.2">6</text>
<text x="122.9" y="92.6">7</text>
<text x="114.8" y="98.6">GND</text>
<text x="114.8" y="101">GND</text>
<text x="122.9" y="97.4">1</text>
<text x="122.9" y="99.8">15</text>
<text x="114.8" y="103.4">GND</text>
<text x="114.8" y="105.7">GND</text>
<text x="122.9" y="102.2">38</text>
<text x="122.9" y="104.6">39</text>
<text x="12.9" y="128.4">C</text>
<text x="282.7" y="128.4">C</text>
<text x="123.1" y="138">1</text>
<text x="134.9" y="138">2</text>
<text x="182.6" y="134" transform="rotate(-90 182.6 134)">1</text>
<text x="185" y="134.2" transform="rotate(-90 185 134.2)">2</text>
<text x="187.4" y="134.1" transform="rotate(-90 187.4 134.1)">3</text>
<text x="189.8" y="134.2" transform="rotate(-90 189.8 134.2)">4</text>
<text x="192.2" y="134.1" transform="rotate(-90 192.2 134.1)">5</text>
<text x="196.9" y="134.2" transform="rotate(-90 196.9 134.2)">7</text>
<text x="199.3" y="134.2" transform="rotate(-90 199.3 134.2)">8</text>
<text x="58.4" y="147.5">2</text>
<text x="68" y="147.5">1</text>
<text x="123.1" y="147.5">1</text>
<text x="134.9" y="147.5">2</text>
<text x="12.8" y="173.8">D</text>
<text x="198.6" y="173.8">Title</text>
<text x="282.6" y="173.8">D</text>
<text x="198.6" y="181">Size</text>
<text x="199.8" y="184.5">A4</text>
<text x="210.5" y="181">Number</text>
<text x="258.3" y="181">Revision</text>
<text x="198.6" y="188.1">Date:</text>
<text x="198.6" y="190.5">File:</text>
<text x="209.3" y="190.5">D:\PCBdefects\Altium\MCU.SchDoc</text>
<text x="209.3" y="188.1">5/30/2024</text>
<text x="246.3" y="188.1">Sheet 2of</text>
<text x="246.3" y="190.5">Drawn By:</text>
<text x="44.7" y="194.1">1</text>
<text x="113.2" y="194.1">2</text>
<text x="181.9" y="194.1">3</text>
<text x="250.4" y="194.1">4</text>
</g>
<g font-size="2.2" fill="#800000">
<text x="135.3" y="34.1">CSI MCLK</text>
<text x="61.9" y="40.1">3V3</text>
<text x="87.6" y="40.1">M100</text>
<text x="94.7" y="37.7">ESP32-WROOM-32</text>
<text x="157.4" y="40.1">3V3</text>
<text x="128.2" y="42.5">CSI MCLK</text>
<text x="147.3" y="42.5">IO0</text>
<text x="242.8" y="47.2">U100</text>
<text x="144.9" y="50.8">CSI D0</text>
<text x="226.1" y="52">PSRAM CLK</text>
<text x="242.8" y="49.7">PSRAM</text>
<text x="61.4" y="56.8">GND</text>
<text x="73.2" y="56.8">E32 RST</text>
<text x="226.1" y="54.4">SD1</text>
<text x="226.1" y="56.8">SD0</text>
<text x="226.1" y="59.2">SD3</text>
<text x="73.2" y="61.6">U0RXD</text>
<text x="73.2" y="64">U0TXD</text>
<text x="128.2" y="61.6">U2RXD</text>
<text x="128.2" y="64">PSRAM CLK</text>
<text x="137.7" y="61.6">IO16</text>
<text x="210.1" y="65.2">3V3</text>
<text x="226.1" y="61.6">SD2</text>
<text x="73.2" y="68.7">SD0</text>
<text x="73.2" y="71.1">SD1</text>
<text x="140.1" y="67.6">CSI D1</text>
<text x="140.1" y="69.9">CSI D2</text>
<text x="224.5" y="69.9">3V3</text>
<text x="73.2" y="73.5">SD2</text>
<text x="73.2" y="75.9">SD3</text>
<text x="140.1" y="72.3">CSI D3</text>
<text x="140.1" y="74.7">CSI PCLK</text>
<text x="140.1" y="77.1">CSI HSYNC</text>
<text x="259.6" y="75.9">GND</text>
<text x="56.6" y="81.9">CSI D5</text>
<text x="73.2" y="80.7">CSI D5</text>
<text x="73.2" y="83.1">CSI D4</text>
<text x="128.2" y="80.7">TWI SDA</text>
<text x="128.2" y="83.1">TWI SCK</text>
<text x="140.1" y="79.5">CSI VSYNC</text>
<text x="140.1" y="81.9">TWI SCK</text>
<text x="56.6" y="84.2">CSI D4</text>
<text x="128.2" y="87.8">LED</text>
<text x="140.1" y="86.7">CAM PWR</text>
<text x="140.1" y="84.2">TWI SDA</text>
<text x="228.6" y="85.5">GND</text>
<text x="140.1" y="93.8">CSI D7</text>
<text x="140.1" y="91.4">CSI D6</text>
<text x="130.6" y="111.7">GND</text>
<text x="255.4" y="128.4">3V3</text>
<text x="99.5" y="138">TWI SCK</text>
<text x="140.6" y="139.2">3V3</text>
<text x="173.2" y="139.2">GND</text>
<text x="197.9" y="143.2" transform="rotate(90 197.9 143.2)">U2RXD</text>
<text x="205.2" y="140.4">3V3</text>
<text x="261.9" y="140.4">E32 RST</text>
<text x="35.8" y="148.7">3V3</text>
<text x="70.9" y="147.5">LED</text>
<text x="99.5" y="147.5">TWI SDA</text>
<text x="185" y="145.6" transform="rotate(-90 185 145.6)">U0TXD</text>
<text x="187.4" y="145.6" transform="rotate(-90 187.4 145.6)">U0RXD</text>
<text x="194.6" y="145.6" transform="rotate(-90 194.6 145.6)">CSI MCLK 6</text>
<text x="190.3" y="152.3">GND</text>
<text x="207.6" y="152.3">3V3</text>
<text x="254.8" y="157.1">GND</text>
</g>
<g font-size="2.2" fill="#000080">
<text x="148.3" y="34.1">Main[2B], Camera[2B]</text>
<text x="152.1" y="40.1">R100</text>
<text x="65.9" y="47">C100</text>
<text x="152.1" y="42.5">10k</text>
<text x="66.1" y="49.7">0.1uf</text>
<text x="159.7" y="50.8">Main[2B], Camera[2B]</text>
<text x="218.9" y="64">10k</text>
<text x="218.9" y="61.6">R103</text>
<text x="154.9" y="67.6">Main[2B], Camera[2B]</text>
<text x="154.9" y="69.9">Main[2A], Camera[2B]</text>
<text x="154.9" y="72.3">Main[2B], Camera[2B]</text>
<text x="154.9" y="74.7">Main[2B], Camera[2B]</text>
<text x="154.9" y="77.1">Main[2B], Camera[2C]</text>
<text x="233" y="73.3">C101</text>
<text x="233.2" y="75.9">1uF</text>
<text x="33.6" y="81.9">Main[2B], Camera[2B]</text>
<text x="152.5" y="81.9">Main[2B], Camera[2C]</text>
<text x="154.9" y="79.5">Main[2B], Camera[2C]</text>
<text x="33.6" y="84.2">Main[2B], Camera[2B]</text>
<text x="152.5" y="84.2">Main[2B], Camera[2C]</text>
<text x="153.1" y="86.7">Main[2C], Power_Supply[3C]</text>
<text x="149.4" y="93.8">Main[2B], Camera[2B]</text>
<text x="149.4" y="91.4">Main[2B], Camera[2B]</text>
<text x="87.6" y="111.7">MCU</text>
<text x="180.5" y="125.8">P100</text>
<text x="190.2" y="126">Header 8</text>
<text x="125.8" y="135.6">4.7kR</text>
<text x="125.8" y="133.2">R110</text>
<text x="245.2" y="138">S100</text>
<text x="257.8" y="137.8">10k</text>
<text x="257.8" y="135.3">R104</text>
<text x="47" y="142.7">R112</text>
<text x="60.4" y="142">D100</text>
<text x="245.2" y="142.7">RST</text>
<text x="49.4" y="145.2">1k</text>
<text x="259.2" y="147.3">C102</text>
<text x="259.5" y="149.9">0.1uf</text>
<text x="125.8" y="154.7">4.7kR</text>
<text x="125.8" y="152.3">R111</text>
<text x="228.4" y="183.3">P1_210608</text>
<text x="271.4" y="183.3">V1</text>
<text x="259.5" y="190.5">L.J.J.P. Silva</text>
<text x="261.9" y="188.1">4</text>
</g>
</svg>
